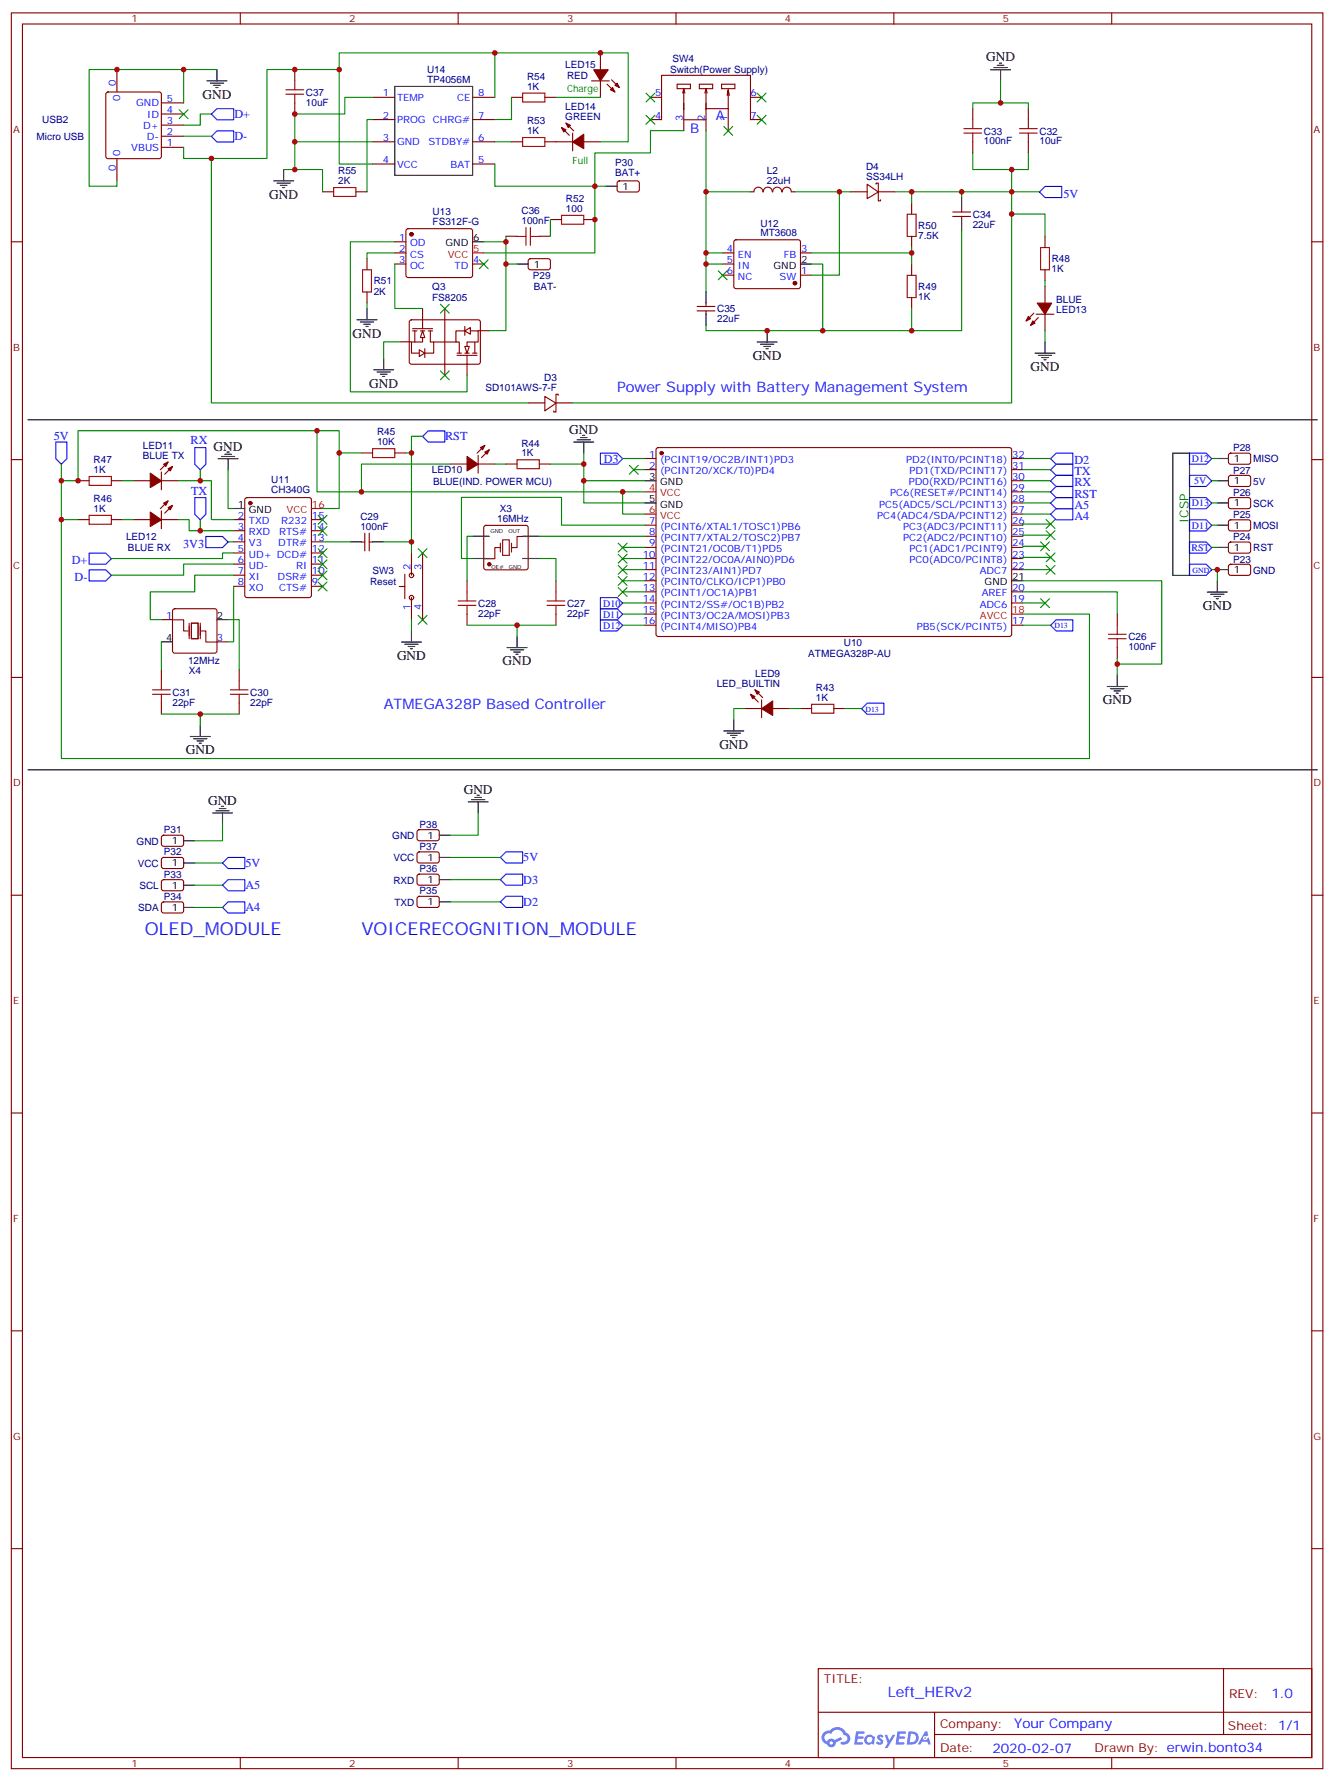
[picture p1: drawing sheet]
<svg xmlns="http://www.w3.org/2000/svg" width="423mm" height="565mm" viewBox="0 0 423 565" stroke-linecap="round" stroke-linejoin="round" font-family="sans-serif">
<g fill="none" stroke="#000" stroke-width=".35">
<path d="M305.2 62.7v3.5M305.2 69.7v3.5M224.1 92.6v3.6M224.1 99.7v3.5M254.1 83.8h3.5M8.9 133.3h409.2M204.7 159.7h3.5M204.7 152.6h3.5M372.3 143.9h5.2v38.8h-5.2zM386.4 159.7h3.5M386.4 152.6h3.5M386.4 145.6h3.5"/>
<path d="M74.2 161.4h3.5M111.2 172h3.5M118.3 172h3.5M150 177.3h5.3M150 170.3h5.3M165.9 177.3h5.3M165.9 170.3h5.3M386.4 173.8h3.5M386.4 166.7h3.5M68.9 196.7h3.5M321.1 184.4h3.5M386.4 180.8h3.5"/>
<path d="M51.2 203.8h3.6M8.9 244.4h409.2"/>
</g>
<g fill="none" stroke="#870000" stroke-width=".35">
<path d="M206.4 38h3.6M206.4 30.9h3.6M210 38v-14.1h28.2v14.1M214.9 26.7h4.2v1.4h-4.2zM216.7 29.6l.3-1.5v6.4M217 28.1l.4 1.5M217 32.7v8.8M217 38h7.1M222 26.7h4.2v1.4h-4.2zM224.1 28.1v13.4M224.1 28.1l.3 1.5M224.1 28.1l-.4 1.5"/>
<path d="M229 26.7h4.3v1.4h-4.3zM230.8 30.3l.3-1.8v6h-7M231.1 28.5l.4 1.8M231.1 34.4v7.1M238.2 38h3.5M238.2 30.9h3.5M308.8 34.4v3.6M326.4 34.4v3.6M275.2 58.5l3.6 2.5-3.6 2.1zM278.1 58.5v-.4h.7v5.7h.7v-.4M308.8 45v3.5M326.4 45v3.5"/>
<path d="M233.1 76.3l.5-.2h19.8l.5 .2 .2 .5-.1 14.4-.6 .4h-20.1l-.4-.7v-14.1zM238.2 60.9h1.1M239.3 60.9a1.41 1.41 0 0 1 1.4-1.5 1.41 1.41 0 0 1 1.4 1.5M242.3 60.9a1.41 1.41 0 0 1 1.4-1.5 1.41 1.41 0 0 1 1.4 1.5M245.3 60.9a1.41 1.41 0 0 1 1.4-1.5 1.41 1.41 0 0 1 1.4 1.5M248.3 60.9a1.41 1.41 0 0 1 1.4-1.5 1.41 1.41 0 0 1 1.4 1.5M251.2 60.9h1.1M269.9 60.9h5.3M278.8 60.9h5.3M289.3 64.4v3.5M289.3 75v3.5M302.4 68.7h5.6"/>
<path d="M302.4 67.3h5.6M305.2 66.2v1.1M305.2 68.7v1.1M331.7 75v3.5M116.5 82.1v3.5M116.5 92.6v3.6M221.3 98.7h5.6M221.3 97.3h5.6M224.1 96.2v1.1M224.1 98.7v1.1M229.4 87.3h3.5M229.4 80.3h3.5"/>
<path d="M229.4 83.8h3.5M254.1 87.3h3.5M254.1 80.3h3.5M289.3 83.8v3.5M289.3 94.4v3.5M328.2 99.4l-2.5 2.5M328.9 99.8h5.6M331.7 85.6v3.5M331.7 90.9v5.3M331.7 99.7v5.3M130.1 101.7l.5-.2 21.4 .1 .5 .6-.1 13-.6 .4h-21.5l-.4-.7v-12.7zM131 104.3h6.3"/>
<path d="M131 105.1h1.4M131.7 105.1v3.5M133.4 105.1h1.4M134.1 105.1v3.5h-3.5v3.5h2.5M134.1 101.5v2.8M134.8 110.7v2.8M135.9 105.1h1.4M136.6 105.1v3.5h1.1v3.5h-2.9M137.7 108.6h7M141.2 101.5v14.1M145.1 112.8h6.3M145.1 112.1h1.4"/>
<path d="M147.5 105.1h-2.8v3.5h1.1v3.5M147.5 103.6v2.9M147.5 112.1h1.4M148.2 112.8v2.8M149.3 105.1h2.5v3.5h-3.6v3.5M150 112.1h1.4M150.7 108.6v3.5M329.6 100.8l-2.5 2.5M167.6 127.9h5.3M172.9 125.9l3.6 2.1-3.6 2.5zM176.5 127.9h5.3M177.2 125.5v-.3h-.7v5.6h-.7v-.3"/>
<path d="M24.8 152.6h3.5M35.3 152.6h3.6M42.4 152.6h5.3M51.2 152.6h5.3M51.2 149.9v5.6M53.3 146.7l-2.4 2.4M53.3 159l-2.4 2.5M54.8 148.1l-2.5 2.5M77.9 158.2l.5-.2h19.7l.7 .4v30.6l-.4 .7h-20l-.7-.4v-30.6zM114.7 143.8h3.6M125.3 143.8h3.5M142.9 147.3h5.3"/>
<path d="M151.8 147.3h5.3M151.8 144.6v5.6M153.9 141.4l-2.5 2.5M155.3 142.8l-2.5 2.5M160.6 147.3h3.5M171.2 147.3h3.5M204.7 145.6h3.5M204.7 149.1h3.5M208.4 142.3l.5-.2h111.8l.4 .7-.1 58.8-.6 .5-111.8-.1-.4-.6v-58.6zM321.1 145.6h3.5M321.1 149.1h3.5M321.1 159.7h3.5"/>
<path d="M321.1 156.1h3.5M321.1 152.6h3.5M390.1 158.2l.5-.2h5.9l.4 .7v2.4l-.7 .4-5.9-.1-.4-.6v-2.1zM390.1 151.1l.5-.2 5.9 .1 .4 .6v2.4l-.7 .4h-5.9l-.4-.7v-2.1zM390.1 144.1l.5-.2h5.9l.4 .7v2.4l-.7 .4-5.9-.1-.4-.6v-2.1zM24.8 165h3.5M35.3 165h3.6M42.4 165h5.3M51.2 162.2v5.6M51.2 165h5.3M54.8 160.4l-2.5 2.5M74.2 165h3.5"/>
<path d="M74.2 168.5h3.5M74.2 172h3.5M74.2 175.5h3.5M74.2 179.1h3.5M98.8 165h3.6M98.8 168.5h3.6M98.8 172h3.6M98.8 175.5h3.6M98.8 179.1h3.6M114.7 172.1h1.1M115.8 169.3v5.6M117.2 169.3v5.6"/>
<path d="M117.2 172.1h1.1M130.6 175.5v7.1M134.1 175.5v21.2M153.8 167l.4-.2h12.7l.5 .2 .2 .5v12.7l-.2 .5-.5 .2h-12.7l-.5-.2-.2-.5v-12.7zM158.8 173.8h-1.7v3.6h-3.6M167.6 170.3h-3.5v3.5h-1.8M204.7 166.7h3.5M204.7 170.3h3.5M204.7 173.8h3.5M204.7 177.3h3.5M321.1 166.7h3.5M321.1 170.3h3.5"/>
<path d="M321.1 173.8h3.5M321.1 177.3h3.5M321.1 163.2h3.5M390.1 179.3l.5-.2 5.9 .1 .4 .6v2.4l-.7 .5-5.9-.1-.4-.6v-2.2zM390.1 172.3l.5-.2h5.9l.4 .7v2.4l-.7 .4-5.9-.1-.4-.6v-2.1zM390.1 165.2l.5-.2 5.9 .1 .4 .6v2.4l-.7 .5-5.9-.1-.4-.7v-2.1zM51.2 196.7h3.6M55 193.5l.5-.3h12.7l.5 .3 .2 .5v12.7l-.3 .4-.4 .3h-12.7l-.5-.3-.2-.4v-12.7zM74.2 186.1h3.5M74.2 182.6h3.5M98.8 186.1h3.6M98.8 182.6h3.6"/>
<path d="M126.7 186.2h1.8M128.5 182.3v7.8M130.6 189.7v7M148.2 184.4v3.5M148.2 194.9v3.6M176.5 184.4v3.5M176.5 194.9v3.6M204.7 180.8h3.5M204.7 184.4h3.5M204.7 187.9h3.5M204.7 191.4h3.5M204.7 194.9h3.5"/>
<path d="M204.7 198.5h3.5M321.1 180.8h3.5M321.1 187.9h3.5M321.1 191.4h3.5M321.1 198.5h3.5M354.6 194.9v3.6M51.2 212.6v3.5M68.9 203.8h3.5M75.9 212.6v3.5M239.6 219l2.5 2.5M354.6 205.5v3.6M51.2 223.2v3.5"/>
<path d="M75.9 223.2v3.5M236.4 224.9h5.3M238.2 220.4l2.5 2.5M241.7 222.2v5.6M245.3 224.9h5.2M254.1 224.9h3.5M264.7 224.9h3.5"/>
<circle cx="130.6" cy="182.7" r=".71"/>
<circle cx="130.6" cy="189.7" r=".71"/>
</g>
<g fill="#870000" stroke="#870000" stroke-width=".35">
<path d="M238.2 220.4l1.4 .7-.7 .7z"/>
<path d="M239.6 219l1.4 .7-.7 .7z"/>
<path d="M241.7 225l3.6-2.5v4.6z"/>
<path d="M153.9 143.5l1.4-.7-.7 1.4z"/>
<path d="M152.5 142.1l1.4-.7-.7 1.4z"/>
<path d="M148.2 144.9l3.6 2.5-3.6 2.1z"/>
<path d="M53.3 148.8l1.5-.7-.8 1.4z"/>
<path d="M51.9 147.4l1.4-.7-.7 1.4z"/>
<path d="M47.7 150.2l3.5 2.5-3.5 2.1z"/>
<path d="M53.3 161.1l1.5-.7-.8 1.4z"/>
<path d="M51.9 159.7l1.4-.7-.7 1.4z"/>
<path d="M47.7 162.6l3.5 2.4-3.5 2.1z"/>
<path d="M327.8 101.9l.7 .7-1.4 .7z"/>
<path d="M326.4 100.5l.7 .7-1.4 .7z"/>
<path d="M329.2 96.2h4.6l-2.1 3.6z"/>
<circle cx="155.3" cy="179.1" r=".53"/>
<circle cx="210" cy="143.9" r=".53"/>
<circle cx="79.4" cy="159.7" r=".53"/>
<circle cx="252.3" cy="89.9" r=".53"/>
</g>
<g fill="none" stroke="#a10000" stroke-width=".35">
<path d="M308.8 38v2.8M326.4 38v2.8M305.9 42.3h5.7M305.9 40.8h5.7M308.8 42.3v2.8M323.6 42.3h5.6M323.6 40.8h5.6M326.4 42.3v2.8M287.9 68h2.9v7.1h-2.9zM330.3 78.6h2.8v7h-2.8zM115.1 85.6h2.8v7.1h-2.8zM287.9 87.4h2.9v7.1h-2.9z"/>
<path d="M28.3 151.3h7v2.8h-7zM118.3 142.4h7v2.9h-7zM164.1 146h7.1v2.8h-7.1zM28.3 163.6h7v2.8h-7zM145.4 192.2h5.7M145.4 190.8h5.7M148.2 188v2.8M148.2 192.2v2.8M173.6 192.2h5.7M173.6 190.8h5.7M176.5 188v2.8M176.5 192.2v2.8"/>
<path d="M354.6 198.5v2.9M48.4 219h5.6M51.2 216.2v2.8M73.1 219h5.6M75.9 216.2v2.8M351.8 202.8h5.6M351.8 201.4h5.6M354.6 202.8v2.8M48.4 220.4h5.6M51.2 220.4v2.8M73.1 220.4h5.6M75.9 220.4v2.8"/>
<path d="M257.6 223.6h7.1v2.8h-7.1z"/>
</g>
<path d="M158.8 172.4v2.9M159.5 171.4h2.1v4.9h-2.1zM162.3 172.4v2.9" fill="none" stroke="#871200" stroke-width=".35"/>
<path d="M204.7 156.1h3.5M98.8 161.4h3.6M204.7 163.2h3.5M321.1 194.9h3.5" fill="none" stroke="#f00" stroke-width=".35"/>
<path d="M54.8 196.8h3.5v3.5h1.4M60 197.8v5M60.7 197.8h2.2v5h-2.2zM63.6 197.8v5M63.9 200.3h1.4v3.5h3.6" fill="none" stroke="#870012" stroke-width=".35"/>
<g fill="#fff" stroke="#870000" stroke-width=".35">
<path d="M134.1 105.1l.7 2.1h-1.4z"/>
<path d="M133.1 111l1.7 1.1-1.7 1.1z"/>
<path d="M147.5 110h1.4l-.7 2.1z"/>
<path d="M147.5 105.1l1.8-1.1v2.1z"/>
</g>
<g fill="none" stroke="#870000" stroke-width=".35">
<path d="M3.6 4.1h416.3v557.4h-416.3zM7.1 7.6h409.2v550.4h-409.2zM76.3 4.1v3.5M145.4 4.1v3.5M190.6 16.8v5.3M214.6 4.1v3.5M283.7 4.1v3.5M352.8 4.1v3.5M33.8 29.4l.5-.2h16.2l.5 .2 .2 .5v19.8l-.2 .5-.5 .2h-16.2l-.5-.3-.2-.4v-19.8zM37.1 22.1v7M51.2 32.7h7.1M51.2 36.2h7.1"/>
<path d="M51.2 39.7h7.1M93.6 22.1v3.5M93.6 32.7v3.5M118.3 30.9h7M118.3 38h7M150 30.9h7.1M150 38h7.1M162.3 30.9h3.6M172.9 30.9h3.6M179.6 39.1l2.5 2.5M187.7 25.7h5.7M190.6 25.6v5.3"/>
<path d="M192.7 26.7l2.5 2.5M194.1 25.3l2.5 2.5M37.1 50.3v7.1M51.2 43.3h7.1M51.2 46.8h7.1M118.3 45h7M118.3 52.1h7M150 45h7.1M150 52.1h7.1M162.3 45h3.6M172.9 45h8.9M178.2 40.5l2.5 2.5"/>
<path d="M181.8 42.3v5.6M185.3 45h5.3M196.1 57.6l.5-.2 5.9 .1 .4 .6v2.4l-.7 .5-5.9-.1-.4-.7v-2.1zM3.6 76.8h3.5M102.4 60.9h3.5M113 60.9h3.5M125.3 76.8h3.5M129.1 72.8l.4-.2h19.8l.5 .2 .2 .5-.1 14.4-.6 .4h-20l-.5-.7v-14.1zM160.6 75h3.5M171.2 75h3.5M174.7 69.7h3.5M185.3 69.7h3.5"/>
<path d="M416.3 76.8h3.6M125.3 80.3h3.5M125.3 83.8h3.5M134.1 97.9v3.6M141.2 97.9v3.6M150 83.8h3.5M167.9 82.3l.4-.2 6 .1 .4 .6-.1 2.4-.6 .4h-5.9l-.5-.7v-2.1zM127.1 108.5h3.5M141.2 115.6v3.5M148.2 115.6v3.5M151.8 105h3.5M3.6 145.9h3.5"/>
<path d="M416.3 145.9h3.6M3.6 215.1h3.5M416.3 215.1h3.6M3.6 284.2h3.5M416.3 284.2h3.6M3.6 353.3h3.5M416.3 353.3h3.6M3.6 422.5h3.5M416.3 422.5h3.6M3.6 491.6h3.5M416.3 491.6h3.6M259.7 529.7h156.6v28.3h-156.6z"/>
<path d="M388.3 529.8v20.8M76.3 558v3.5M145.4 558v3.5M214.6 558v3.5M259.8 543.6h156.4M283.7 558v3.5M296.6 550.6h119.6M296.6 543.6v14.1M352.8 558v3.5"/>
</g>
<path d="M125.3 27.4h24.7v28.3h-24.7zM192.3 59.1h3.6M150 76.8h3.5M164.1 83.8h3.5" fill="none" stroke="#000" stroke-width=".35"/>
<path d="M90.7 29.9h5.7M90.7 28.5h5.7M93.6 25.7v2.8M93.6 29.9v2.8M165.9 29.6h7v2.8h-7zM105.9 59.5h7.1v2.9h-7.1zM165.9 43.7h7v2.8h-7zM164.1 75.1h2.8M166.9 72.2v5.7M168.3 72.2v5.7M168.3 75.1h2.9M178.2 68.4h7.1v2.8h-7.1z" fill="none" stroke="#a10000" stroke-width=".35"/>
<g fill="#870000" stroke="#870000" stroke-width=".35">
<path d="M178.2 40.5l1.4 .7-.7 .7z"/>
<path d="M179.6 39.1l1.4 .7-.7 .7z"/>
<path d="M181.8 45.1l3.5-2.5v4.6z"/>
<path d="M193.7 28.5l.8-.7 .7 1.4z"/>
<path d="M195.2 27.1l.7-.7 .7 1.4z"/>
<path d="M188.5 22.1h4.5l-2.4 3.6z"/>
<circle cx="130.6" cy="74.4" r=".53"/>
</g>
<path d="M150 80.3h3.5" fill="none" stroke="#f00" stroke-width=".35"/>
<g fill="#5487ff">
<path d="M278.7 550.9a1.22 1.22 0 0 1 1.7 .3l-.4 .5a.47 .47 0 0 0-.3-.4 .47 .47 0 0 0-.5 .2l.2 .3a1.14 1.14 0 0 1 .7 1.7 1.14 1.14 0 0 1-1.9 0l-.2-.2 .5-.5 .7 .4a.29 .29 0 0 0 .4-.3 .29 .29 0 0 0-.3-.3 1.04 1.04 0 0 1-.6-1.7z"/>
<path d="M271.7 549.7h2.4l.3 .1-.1 .5-1.9 .1-.1 .9h1.5l.4 .3-.4 .4h-1.6l-.2 1.1h1.8l.1 .4-.1 .3h-2.7z"/>
<path d="M284.9 549.7l2.6 .1-.1 .5-1.8 .1-.1 .9h1.5l.3 .3-.4 .4h-1.6l-.1 1.1h1.7l.2 .3-.2 .4h-2.6z"/>
<path d="M293.6 549.7h.7l.3 1.2-.6 .3a.69 .69 0 0 0-1 .3 .69 .69 0 0 0 .5 1 .69 .69 0 0 0 .8-.6l.5-.3 .6 2.2h-.8l-.2-.9h-1.8l-.5 .9h-.8z"/>
<path d="M280.8 550.7h.8l.6 1.9 1.1-1.9h.9l-2.6 4.2h-.8l.9-1.5z"/>
<path d="M288.4 549.7l-.6 4.1h1.3a2.11 2.11 0 0 0 2.5-2.1 2.11 2.11 0 0 0-2.5-2zM289.1 550.4a1.43 1.43 0 0 1 1.6 1.6 1.43 1.43 0 0 1-2 1.1z"/>
<path d="M274.7 551.3a1.54 1.54 0 0 0-.1 2.1 1.54 1.54 0 0 0 2.2 .2l.6 .2 .3-2.3-.6-.3a1.49 1.49 0 0 0-2.4 .1zM275 552.3a.94 .94 0 0 1 1.8 0 .94 .94 0 0 1-1.8 0z"/>
<path d="M261.4 550a2.18 2.18 0 0 0 1.1 3.8 1.44 1.44 0 0 0 1.6 .9 1.44 1.44 0 0 0 1.2-1.5l2-1-.5-.7-1.9 .9a1.47 1.47 0 0 0-2.4 .5 1.39 1.39 0 0 1-.7-2 1.39 1.39 0 0 1 2-.5 2.12 2.12 0 0 1 2.2-1.3 2.12 2.12 0 0 1 1.9 1.7 1.14 1.14 0 0 1 1.1 1.4 1.14 1.14 0 0 1-1.7 .8 .43 .43 0 0 0-.5 .3 .43 .43 0 0 0 .4 .5 1.98 1.98 0 0 0 2.5-1.2 1.98 1.98 0 0 0-1.2-2.5 3.1 3.1 0 0 0-5.3-.7l-.9 .1zM263.3 553.3a.55 .55 0 0 1 1.1 0 .55 .55 0 0 1-1.1 0z"/>
<circle cx="293.6" cy="551.8" r=".26"/>
</g>
<path d="M51.5 265.4l.4-.3 5.9 .1 .5 .7-.1 2.3-.6 .5-5.9-.1-.5-.6v-2.1zM51.5 272.4l.4-.2 5.9 .1 .5 .6-.1 2.4-.6 .4h-5.9l-.5-.7v-2.1zM51.5 279.5l.4-.2h5.9l.5 .7-.1 2.4-.6 .4-5.9-.1-.5-.6v-2.1zM132.6 277.7l.5-.2 5.9 .1 .4 .6v2.4l-.7 .4h-5.9l-.4-.7v-2.1zM132.6 270.6l.5-.2 5.9 .1 .4 .6v2.4l-.7 .5-5.9-.1-.4-.6v-2.2zM132.6 263.6l.5-.2h5.9l.4 .7v2.4l-.7 .4-5.9-.1-.4-.6v-2.1zM51.5 286.5l.4-.2 5.9 .1 .5 .6-.1 2.4-.6 .4h-5.9l-.5-.7v-2.1zM132.6 284.8l.5-.2h5.9l.4 .7v2.3l-.7 .5-5.9-.1-.4-.6v-2.1z" fill="none" stroke="#870000" stroke-width=".35"/>
<g fill="none" stroke="#000" stroke-width=".35">
<path d="M65.7 25.7h6.3M66.7 26.4h4.3M67.8 27.1h2.1M68.5 27.8h.7M68.9 22.1v3.6M314.4 22.1h6.3M315.5 21.4h4.2M316.5 20.7h2.1M317.2 20h.7M317.6 22.1v3.6M86.9 57.4h6.3M87.9 58.1h4.2"/>
<path d="M89 58.8h2.1M89.7 59.5h.7M90 53.9v3.5M116.5 98v3.5M113.3 101.5h6.4M114.4 102.2h4.2M115.4 102.9h2.1M116.1 103.6h.7M118.6 117.4h6.4M119.7 118.1h4.2M120.7 118.8h2.1M121.4 119.5h.7"/>
<path d="M121.8 113.9v3.5M240.3 108.6h6.4M241.4 109.3h4.2M242.4 110h2.1M243.1 110.7h.7M243.5 105.1v3.5M328.5 112.1h6.4M329.6 112.8h4.2M330.6 113.5h2.1M331.3 114.2h.7M331.7 108.6v3.5M183.2 139.6h4.2"/>
<path d="M184.2 138.9h2.1M184.9 138.2h.7M69.2 145.6h6.4M70.3 144.9h4.2M71.3 144.2h2.1M72 143.5h.7M72.4 145.6v3.5M182.1 140.3h6.4M185.3 140.3v3.6M383.2 188h6.3M384.2 188.7h4.3M385.3 189.4h2.1"/>
<path d="M386 190.1h.7M386.4 184.4v3.6M127.4 203.8h6.4M128.5 204.5h4.2M129.5 205.2h2.2M130.2 205.9h.8M130.6 200.3v3.5M160.9 205.6h6.4M162 206.3h4.2M163.1 207h2.1M163.8 207.7h.7M164.1 202.1v3.5"/>
<path d="M351.4 217.9h6.4M352.5 218.6h4.2M353.6 219.4h2.1M354.6 214.4v3.5M60.4 233.8h6.3M61.5 234.5h4.2M62.5 235.2h2.1M63.2 235.9h.7M63.6 230.3v3.5M229.7 232.1h6.4M230.8 232.8h4.2M231.8 233.5h2.2"/>
<path d="M232.6 234.2h.7M232.9 228.5v3.6M354.3 220.1h.7M67.5 258.1h6.3M68.5 257.4h4.2M69.6 256.7h2.1M70.3 256h.7M70.6 258.1v3.5M148.6 254.6h6.3M149.6 253.9h4.3M150.7 253.2h2.1M151.4 252.4h.7"/>
<path d="M151.8 254.6v3.5M58.3 266.9h3.5M58.3 274h3.5M139.4 279.3h3.5M139.4 272.2h3.5M139.4 265.1h3.5M58.3 281h3.5M58.3 288.1h3.5M139.4 286.3h3.5"/>
</g>
<g fill="none" stroke="#00f" stroke-width=".35">
<path d="M67.1 36.3l1.8-1.8h5.3v3.5h-5.3zM68.9 41.6h5.3v3.5h-5.3l-1.8-1.8zM331.7 59.2h5.3v3.5h-5.3l-1.8-1.7zM134.1 138.6l1.8-1.8h5.3v3.5h-5.3zM17.7 140.3h3.5v5.3l-1.7 1.8-1.8-1.8zM61.8 158h3.5v5.3l-1.7 1.7-1.8-1.7zM61.8 142.1h3.5v5.3l-1.7 1.7-1.8-1.7zM190.6 143.9h5.3l1.7 1.7-1.7 1.8h-5.3zM335.2 143.9h5.3v3.5h-5.3l-1.8-1.8zM335.2 147.4h5.3v3.5h-5.3l-1.8-1.8zM335.2 150.9h5.3v3.5h-5.3l-1.8-1.7zM335.2 154.4h5.3v3.6h-5.3l-1.8-1.8z"/>
<path d="M335.2 158h5.3v3.5h-5.3l-1.8-1.8zM377.5 158h5.3l1.8 1.7-1.8 1.8h-5.3zM377.5 150.9h5.3l1.8 1.8-1.8 1.7h-5.3zM377.5 143.9h5.3l1.8 1.7-1.8 1.8h-5.3zM28.3 175.6h5.3l1.7 1.8-1.7 1.7h-5.3zM65.3 170.3h5.3l1.8 1.8-1.8 1.7h-5.3zM335.2 161.5h5.3v3.5h-5.3l-1.8-1.7zM377.5 179.1h5.3l1.8 1.8-1.8 1.8h-5.3zM377.5 172.1h5.3l1.8 1.7-1.8 1.8h-5.3zM377.5 165h5.3l1.8 1.8-1.8 1.8h-5.3zM28.3 180.9h5.3l1.7 1.8-1.7 1.7h-5.3zM190.6 196.8h5.3l1.7 1.7-1.7 1.8h-5.3z"/>
<path d="M190.6 193.2h5.3l1.7 1.8-1.7 1.8h-5.3zM190.6 189.7h5.3l1.7 1.8-1.7 1.7h-5.3zM335.2 196.8h5.3v3.5h-5.3l-1.8-1.8zM273.5 225l1.7-1.8h5.3v3.6h-5.3zM70.6 274l1.8-1.8h5.3v3.5h-5.3zM72.4 279.3h5.3v3.5h-5.3l-1.8-1.8zM158.8 272.2l1.8-1.8h5.3v3.6h-5.3zM158.8 279.3l1.8-1.8h5.3v3.5h-5.3zM72.4 286.3h5.3v3.5h-5.3l-1.8-1.7zM158.8 286.3l1.8-1.7h5.3v3.5h-5.3z"/>
</g>
<g fill="none" stroke="#008700" stroke-width=".35">
<path d="M157.1 16.8h42.3v28.2h-8.8M58.3 32.7v-10.6h-30v37h8.8v-1.7M58.3 22.1h10.6M67.1 36.2h-3.5v3.5h-5.3M107.7 22.1v-5.3h49.4v14.1M118.3 38h-1.8v22.9M118.3 30.9h-8.9v5.3h-15.8v17.6h-3.6M162.3 30.9v7.1h-5.2M176.5 30.9h14.1M308.8 34.4v-1.7h17.6v1.7M317.6 25.6v7.1M58.3 46.8v3.5h26.4v-28.2h23v30h10.6"/>
<path d="M58.3 43.3h8.8M67.1 50.3v77.6h100.5M93.6 53.8h8.8v7.1M93.6 45h24.7M157.1 52.1v7h35.2M157.1 45h5.2M217 41.5h-10.6v7h-17.6v31.8h-35.3M224.1 41.5v42.3h5.3M308.8 48.5v5.3h17.6v-5.3M321.1 53.8v74.1h-139.3M125.3 76.8h-14.1v47.6h37v-5.3M160.6 76.8v7h3.5"/>
<path d="M160.6 75v1.8h-7.1M174.7 69.7v5.3M224.1 60.9h14.1M252.3 60.9h14.1v26.4h-8.8M266.4 60.9h3.5M284.1 60.9h5.2v3.5M289.3 60.9h15.9v1.8M289.3 78.5v5.3M305.2 73.2v31.8h-15.9M305.2 60.9h24.7M321.1 67.9h10.6v7.1M116.5 96.2v1.7"/>
<path d="M125.3 83.8v14.1h8.8M125.3 80.3h-8.8v1.8M160.6 83.8v21.2h-5.3M224.1 80.3h5.3M224.1 83.8v8.8M257.6 83.8h3.5v21.2h-37v-1.8M257.6 80.3h31.7M289.3 97.9v7.1h-28.2M331.7 89.1v1.8M127.1 108.5h-5.3v5.3M331.7 105v3.5M100.6 136.7v19.4h104.1"/>
<path d="M134.1 138.5h-3.5v5.3h-1.8M19.5 152.6h5.3v-15.9h82.9v24.7h-5.3M19.5 147.3v17.7h5.3M38.9 152.6h3.5M56.5 152.6h10.6v12.4h7.1M63.6 149.1v3.5M72.4 149.1v12.3h1.8M107.7 143.8h7M130.6 143.8v28.2h-8.8M142.9 147.3h-28.2v8.8M157.1 147.3h3.5M174.7 147.3h10.6"/>
<path d="M185.3 152.6v7.1h19.4M185.3 143.8v8.8h19.4M197.6 156.1v7.1h7.1M197.6 145.6h7.1M201.2 149.1h3.5M324.6 145.6h8.8M324.6 159.7h8.8M324.6 152.6h8.8M324.6 149.1h8.8M324.6 156.1h8.8M384.6 145.6h1.8M384.6 159.7h1.8"/>
<path d="M384.6 152.6h1.8M19.5 165v75.8h326.3v-45.9h-21.2M38.9 165h3.5M56.5 165h3.5v3.5h14.2M63.6 165v3.5M72.4 172h1.8M74.2 179.1h-15.9v3.5h-23M74.2 175.5h-3.6v1.8h-35.3M102.4 172h8.8M130.6 172v3.5M150 170.3h-1.8v14.1M171.2 177.3h5.3v7.1"/>
<path d="M171.2 170.3h33.5M197.6 173.8h7.1M197.6 177.3h7.1M204.7 166.7h-26.5v-8.8h-31.7v19.4h3.5M324.6 163.2h8.8M331.7 173.4h-7.1v.4M333.4 166.4h-8.8v.3M333.4 169.9h-8.8v.4M333.4 177h-8.8v.3M384.6 173.8h1.8M384.6 166.7h1.8M72.4 196.7h3.5v15.9"/>
<path d="M74.2 186.1v17.7h-1.8M74.2 182.6h-12.4v5.3h-14.1v8.8h3.5M130.6 196.7v3.5M148.2 198.5h28.3M164.1 198.5v3.5M197.6 180.8h7.1M197.6 191.4h7.1M197.6 198.5h7.1M197.6 194.9h7.1M197.6 187.9h7.1M197.6 184.4h7.1M324.6 184.4h44.1v26.4h-14.1"/>
<path d="M324.6 187.9h30v7M324.6 180.8h8.8M324.6 191.4h7.1M324.6 198.5h8.8M384.6 180.8h1.8v3.6M51.2 203.8v8.8M354.6 209.1v5.2M51.2 226.7h24.7M63.6 226.7v3.5M236.4 224.9h-3.5v3.6M250.5 224.9h3.6M268.2 224.9h5.3"/>
<path d="M151.8 258.1v7h-8.9M61.8 274h8.8M70.6 261.6v5.3h-8.8M142.9 272.2h15.9M142.9 279.3h15.9M61.8 281h8.8M61.8 288.1h8.8M142.9 286.3h15.9"/>
</g>
<g fill="#c00">
<circle cx="114.7" cy="156.1" r=".88"/>
<circle cx="185.3" cy="152.6" r=".88"/>
<circle cx="197.6" cy="156.1" r=".88"/>
<circle cx="354.6" cy="210.8" r=".88"/>
<circle cx="164.1" cy="198.5" r=".88"/>
<circle cx="100.6" cy="136.7" r=".88"/>
<circle cx="130.6" cy="143.8" r=".88"/>
<circle cx="24.8" cy="152.6" r=".88"/>
<circle cx="63.6" cy="168.5" r=".88"/>
<circle cx="19.5" cy="152.6" r=".88"/>
<circle cx="321.1" cy="67.9" r=".88"/>
<circle cx="317.6" cy="32.7" r=".88"/>
<circle cx="305.2" cy="60.9" r=".88"/>
<circle cx="67.1" cy="50.3" r=".88"/>
<circle cx="289.3" cy="105" r=".88"/>
<circle cx="261.1" cy="105" r=".88"/>
<circle cx="188.8" cy="59.1" r=".88"/>
<circle cx="157.1" cy="16.8" r=".88"/>
<circle cx="93.6" cy="53.8" r=".88"/>
<circle cx="37.1" cy="22.1" r=".88"/>
<circle cx="58.3" cy="22.1" r=".88"/>
<circle cx="93.6" cy="22.1" r=".88"/>
<circle cx="107.7" cy="22.1" r=".88"/>
<circle cx="93.6" cy="36.2" r=".88"/>
<circle cx="93.6" cy="45" r=".88"/>
<circle cx="190.6" cy="16.8" r=".88"/>
<circle cx="188.8" cy="69.7" r=".88"/>
<circle cx="160.6" cy="76.8" r=".88"/>
<circle cx="160.6" cy="83.8" r=".88"/>
<circle cx="224.1" cy="80.3" r=".88"/>
<circle cx="224.1" cy="60.9" r=".88"/>
<circle cx="224.1" cy="83.8" r=".88"/>
<circle cx="243.5" cy="105" r=".88"/>
<circle cx="266.4" cy="60.9" r=".88"/>
<circle cx="289.3" cy="80.3" r=".88"/>
<circle cx="289.3" cy="60.9" r=".88"/>
<circle cx="321.1" cy="60.9" r=".88"/>
<circle cx="321.1" cy="53.8" r=".88"/>
<circle cx="63.6" cy="152.6" r=".88"/>
<circle cx="63.6" cy="226.7" r=".88"/>
<circle cx="107.7" cy="143.8" r=".88"/>
<circle cx="130.6" cy="172" r=".88"/>
<circle cx="19.5" cy="165" r=".88"/>
<circle cx="386.4" cy="180.8" r=".88"/>
<circle cx="185.3" cy="147.3" r=".88"/>
</g>
<g fill="#c00" stroke="#008700" stroke-width=".35">
<path d="M199.7 147.7l2.9 2.9zM202.6 147.7l-2.9 2.9z"/>
<path d="M196.2 172.4l2.8 2.9zM196.2 175.3l2.8-2.9z"/>
<path d="M196.2 176l2.8 2.8zM199 176l-2.8 2.8z"/>
<path d="M196.2 179.5l2.8 2.8zM199 179.5l-2.8 2.8z"/>
<path d="M196.2 183l2.8 2.8zM199 183l-2.8 2.8z"/>
<path d="M196.2 186.5l2.8 2.9zM199 186.5l-2.8 2.9z"/>
<path d="M332 179.5l2.9 2.8zM334.9 179.5l-2.9 2.8z"/>
<path d="M330.3 190.1l2.8 2.8zM333.1 190.1l-2.8 2.8z"/>
<path d="M132.7 195.4l2.8 2.8zM135.5 195.4l-2.8 2.8z"/>
<path d="M132.7 174.2l2.8 2.8zM135.5 174.2l-2.8 2.8z"/>
<path d="M101 184.8l2.8 2.8zM101 187.6l2.8-2.8z"/>
<path d="M101 181.3l2.8 2.8zM101 184.1l2.8-2.8z"/>
<path d="M101 177.7l2.8 2.8zM101 180.5l2.8-2.8z"/>
<path d="M101 174.2l2.8 2.8zM103.8 174.2l-2.8 2.8z"/>
<path d="M101 167.1l2.8 2.9zM103.8 167.1l-2.8 2.9z"/>
<path d="M101 163.6l2.8 2.8zM103.8 163.6l-2.8 2.8z"/>
<path d="M228 86l2.8 2.8zM228 88.8l2.8-2.8z"/>
<path d="M229.7 40.1l2.9 2.9zM232.6 40.1l-2.9 2.9z"/>
<path d="M240.3 29.6l2.8 2.8zM240.3 32.4l2.8-2.8z"/>
<path d="M240.3 36.6l2.8 2.8zM240.3 39.4l2.8-2.8z"/>
<path d="M205 36.6l2.9 2.8zM205 39.4l2.9-2.8z"/>
<path d="M205 29.6l2.9 2.8zM205 32.4l2.9-2.8z"/>
<path d="M139.8 117.8l2.8 2.8zM142.6 117.8l-2.8 2.8z"/>
<path d="M139.8 96.6l2.8 2.8zM142.6 96.6l-2.8 2.8z"/>
<path d="M152.1 82.5l2.8 2.8zM152.1 85.3l2.8-2.8z"/>
<path d="M56.9 34.8l2.8 2.9zM56.9 37.7l2.8-2.9z"/>
<path d="M332 175.5l2.9 2.9zM334.9 175.5l-2.9 2.9z"/>
<path d="M330.3 172l2.8 2.8zM333.1 172l-2.8 2.8z"/>
<path d="M332 168.5l2.9 2.8zM334.9 168.5l-2.9 2.8z"/>
<path d="M332 165l2.9 2.8zM334.9 165l-2.9 2.8z"/>
</g>
<g font-size="5.6" fill="#00f">
<text x="45.9" y="296.9">OLED_MODULE</text>
<text x="114.7" y="296.9">VOICERECOGNITION_MODULE</text>
</g>
<g font-size="4.6" fill="#00f">
<text x="195.9" y="124.5">Power Supply with Battery Management System</text>
<text x="121.8" y="225">ATMEGA328P Based Controller</text>
<text x="281.8" y="538.8">Left_HERv2</text>
</g>
<g font-size="4.2">
<text x="313" y="19.5">GND</text>
<text x="64.3" y="31.3">GND</text>
<text x="85.4" y="63.1">GND</text>
<text x="111.9" y="107.2">GND</text>
<text x="238.9" y="114.2">GND</text>
<text x="327.1" y="117.8">GND</text>
<text x="117.2" y="123">GND</text>
<text x="180.7" y="137.9">GND</text>
<text x="67.8" y="143.2">GND</text>
<text x="381.8" y="193.6">GND</text>
<text x="126" y="209.5">GND</text>
<text x="159.5" y="211.2">GND</text>
<text x="350" y="223.6">GND</text>
<text x="59" y="239.5">GND</text>
<text x="228.3" y="237.7">GND</text>
<text x="66" y="255.6">GND</text>
<text x="147.2" y="252.1">GND</text>
</g>
<g font-size="4.2" fill="#00f">
<text x="227.2" y="38.2">A</text>
<text x="219.1" y="42.1">B</text>
<text x="403.5" y="539">1.0</text>
<text x="321.9" y="548.6">Your Company</text>
<text x="315" y="556.4">2020-02-07</text>
</g>
<g font-size="3.9" fill="#00f">
<text x="74.4" y="37.5">D+</text>
<text x="74.4" y="44.5">D-</text>
<text x="337.5" y="62.7">5V</text>
<text x="17" y="139.6">5V</text>
<text x="60.5" y="141.1">RX</text>
<text x="141.3" y="139.7">RST</text>
<text x="191.7" y="146.9">D3</text>
<text x="341" y="147.4">D2</text>
<text x="341" y="150.9">TX</text>
<text x="341" y="154.4">RX</text>
<text x="60.7" y="157.2">TX</text>
<text x="341" y="158">RST</text>
<text x="341" y="161.5">A5</text>
<text x="341" y="165">A4</text>
<text x="58.1" y="173.8">3V3</text>
<text x="22.8" y="179.1">D+</text>
<text x="23.7" y="184.4">D-</text>
<text x="77.9" y="275.2">5V</text>
<text x="166.1" y="273.5">5V</text>
<text x="166.1" y="280.5">D3</text>
<text x="77.9" y="282.3">A5</text>
<text x="166.1" y="287.6">D2</text>
<text x="77.9" y="289.3">A4</text>
</g>
<text font-size="3.9" fill="#060" x="377.3" y="166" transform="rotate(-90 377.3 166)">ICSP</text>
<g font-size="3.9" fill="#800">
<text x="261.5" y="534.3">TITLE:</text>
<text x="390.1" y="539">REV:</text>
<text x="298.4" y="548.5">Company:</text>
<text x="389.8" y="549.1">Sheet: 1/1</text>
<text x="298.4" y="556.2">Date:</text>
<text x="347.4" y="556.3">Drawn By: erwin.bonto34</text>
</g>
<g font-size="3.2" fill="#800">
<text x="41.7" y="7.1">1</text>
<text x="110.8" y="7.1">2</text>
<text x="180" y="7.1">3</text>
<text x="249.1" y="7.1">4</text>
<text x="318.3" y="7.1">5</text>
<text x="4.1" y="42.2">A</text>
<text x="416.9" y="42.2">A</text>
<text x="4.1" y="111.3">B</text>
<text x="416.9" y="111.3">B</text>
<text x="4.1" y="180.5">C</text>
<text x="416.9" y="180.5">C</text>
<text x="4.1" y="249.6">D</text>
<text x="416.9" y="249.6">D</text>
<text x="4.1" y="318.8">E</text>
<text x="416.9" y="318.8">E</text>
<text x="4.1" y="387.9">F</text>
<text x="416.9" y="387.9">F</text>
<text x="4.1" y="457.1">G</text>
<text x="416.9" y="457.1">G</text>
<text x="41.7" y="561">1</text>
<text x="110.8" y="561">2</text>
<text x="180" y="561">3</text>
<text x="249.1" y="561">4</text>
<text x="318.3" y="561">5</text>
</g>
<g font-size="3.2" fill="#000080">
<text x="135.5" y="23">U14</text>
<text x="179.4" y="21.5">LED15</text>
<text x="212.7" y="23.3">Switch(Power Supply)</text>
<text x="213.5" y="19.8">SW4</text>
<text x="135.5" y="26.2">TP4056M</text>
<text x="167.3" y="28.5">1K</text>
<text x="167.3" y="25.3">R54</text>
<text x="180" y="25.1">RED</text>
<text x="97.1" y="33.5">10uF</text>
<text x="97.1" y="30.3">C37</text>
<text x="179.4" y="34.8">LED14</text>
<text x="13.4" y="39.2">USB2</text>
<text x="167.3" y="39.4">R53</text>
<text x="179.4" y="38">GREEN</text>
<text x="11.6" y="44.4">Micro USB</text>
<text x="167.3" y="42.6">1K</text>
<text x="312.3" y="45.9">100nF</text>
<text x="312.3" y="42.8">C33</text>
<text x="329.9" y="45.9">10uF</text>
<text x="329.9" y="42.8">C32</text>
<text x="195.3" y="52.8">P30</text>
<text x="274.9" y="54">D4</text>
<text x="107.3" y="58.5">2K</text>
<text x="107.3" y="55.3">R55</text>
<text x="195.3" y="56">BAT+</text>
<text x="243.4" y="58.4">22uH</text>
<text x="243.4" y="55.3">L2</text>
<text x="274.9" y="57.1">SS34LH</text>
<text x="179.6" y="64.2">R52</text>
<text x="137.3" y="71.5">FS312F-G</text>
<text x="137.3" y="68.4">U13</text>
<text x="165.5" y="71.2">100nF</text>
<text x="165.5" y="68.1">C36</text>
<text x="179.6" y="67.3">100</text>
<text x="241.3" y="71.9">U12</text>
<text x="308.8" y="69.2">C34</text>
<text x="241.3" y="75.1">MT3608</text>
<text x="291.5" y="75.9">7.5K</text>
<text x="291.5" y="72.7">R50</text>
<text x="308.8" y="72.3">22uF</text>
<text x="333.8" y="83.2">R48</text>
<text x="169.2" y="88.6">P29</text>
<text x="333.8" y="86.4">1K</text>
<text x="118.6" y="93.5">2K</text>
<text x="118.6" y="90.3">R51</text>
<text x="137.2" y="95.6">FS8205</text>
<text x="137.2" y="92.1">Q3</text>
<text x="169.4" y="92.1">BAT-</text>
<text x="291.5" y="95.3">1K</text>
<text x="291.5" y="92.1">R49</text>
<text x="227.6" y="99.2">C35</text>
<text x="335.2" y="96.2">BLUE</text>
<text x="335.2" y="99.3">LED13</text>
<text x="227.6" y="102.3">22uF</text>
<text x="154" y="124.1">SD101AWS-7-F</text>
<text x="172.7" y="120.9">D3</text>
<text x="45.3" y="142.4">LED11</text>
<text x="119.7" y="141.4">10K</text>
<text x="119.7" y="138.2">R45</text>
<text x="165.5" y="141.8">R44</text>
<text x="391.4" y="143.3">P28</text>
<text x="29.7" y="147">R47</text>
<text x="45.3" y="145.6">BLUE TX</text>
<text x="165.5" y="144.9">1K</text>
<text x="397.7" y="146.8">MISO</text>
<text x="29.7" y="150.2">1K</text>
<text x="86.1" y="153.5">U11</text>
<text x="137.1" y="150.3">LED10</text>
<text x="137.5" y="153.9">BLUE(IND. POWER MCU)</text>
<text x="391.4" y="150.4">P27</text>
<text x="397.7" y="153.9">5V</text>
<text x="29.7" y="159.4">R46</text>
<text x="86.1" y="156.5">CH340G</text>
<text x="391.4" y="157.4">P26</text>
<text x="397.7" y="160.9">SCK</text>
<text x="29.7" y="162.6">1K</text>
<text x="114.4" y="165">C29</text>
<text x="157.8" y="165.7">16MHz</text>
<text x="158.6" y="162.4">X3</text>
<text x="391.4" y="164.5">P25</text>
<text x="397.7" y="168">MOSI</text>
<text x="40" y="171.5">LED12</text>
<text x="114.4" y="168.2">100nF</text>
<text x="391.4" y="171.5">P24</text>
<text x="40.6" y="175">BLUE RX</text>
<text x="391.4" y="178.6">P23</text>
<text x="397.7" y="175">RST</text>
<text x="117.5" y="185.6">Reset</text>
<text x="118.2" y="182.1">SW3</text>
<text x="397.7" y="182.1">GND</text>
<text x="151.8" y="195.8">22pF</text>
<text x="151.8" y="192.7">C28</text>
<text x="180" y="195.8">22pF</text>
<text x="180" y="192.7">C27</text>
<text x="358.1" y="203.2">C26</text>
<text x="256.6" y="208.5">ATMEGA328P-AU</text>
<text x="267.8" y="205">U10</text>
<text x="358.1" y="206.4">100nF</text>
<text x="59.7" y="210.9">12MHz</text>
<text x="59.9" y="214.1">X4</text>
<text x="239.7" y="214.8">LED9</text>
<text x="54.8" y="220.8">C31</text>
<text x="79.4" y="220.8">C30</text>
<text x="227.5" y="217.9">LED_BUILTIN</text>
<text x="259" y="219.4">R43</text>
<text x="54.8" y="224">22pF</text>
<text x="79.4" y="224">22pF</text>
<text x="259" y="222.5">1K</text>
<text x="133.2" y="262.7">P38</text>
<text x="43.4" y="268.2">GND</text>
<text x="52" y="264.5">P31</text>
<text x="124.5" y="266.4">GND</text>
<text x="133.2" y="269.8">P37</text>
<text x="43.7" y="275.2">VCC</text>
<text x="52" y="271.6">P32</text>
<text x="124.9" y="273.5">VCC</text>
<text x="52" y="278.6">P33</text>
<text x="124.9" y="280.5">RXD</text>
<text x="133.2" y="276.9">P36</text>
<text x="44.2" y="282.3">SCL</text>
<text x="52" y="285.7">P34</text>
<text x="125.2" y="287.6">TXD</text>
<text x="133.2" y="283.9">P35</text>
<text x="43.9" y="289.3">SDA</text>
</g>
<g font-size="3.2" fill="#00f">
<text x="36.8" y="27.4" transform="rotate(-90 36.8 27.4)">0</text>
<text x="38.2" y="31.9" transform="rotate(-90 38.2 31.9)">0</text>
<text x="43.2" y="33.8">GND</text>
<text x="53" y="32.4">5</text>
<text x="53" y="35.9">4</text>
<text x="121.5" y="30.6">1</text>
<text x="126" y="32">TEMP</text>
<text x="145.1" y="32">CE</text>
<text x="151.8" y="30.6">8</text>
<text x="208" y="30.6">5</text>
<text x="238.2" y="30.6">6</text>
<text x="45.5" y="40.8">D+</text>
<text x="46.7" y="37.3">ID</text>
<text x="53" y="39.4">3</text>
<text x="121.5" y="37.7">2</text>
<text x="126" y="39.1">PROG</text>
<text x="137.4" y="39.1">CHRG#</text>
<text x="151.8" y="37.7">7</text>
<text x="208" y="37.7">4</text>
<text x="216.7" y="38.3" transform="rotate(-90 216.7 38.3)">3</text>
<text x="223.7" y="38.3" transform="rotate(-90 223.7 38.3)">2</text>
<text x="230.8" y="38.3" transform="rotate(-90 230.8 38.3)">1</text>
<text x="238.2" y="37.7">7</text>
<text x="41.7" y="47.9">VBUS</text>
<text x="46.6" y="44.4">D-</text>
<text x="53" y="43">2</text>
<text x="53" y="46.5">1</text>
<text x="121.5" y="44.7">3</text>
<text x="126" y="46.1">GND</text>
<text x="136" y="46.1">STDBY#</text>
<text x="151.8" y="44.7">6</text>
<text x="38.2" y="49.7" transform="rotate(-90 38.2 49.7)">0</text>
<text x="121.5" y="51.8">4</text>
<text x="126" y="53.2">VCC</text>
<text x="143" y="53.2">BAT</text>
<text x="151.8" y="51.8">5</text>
<text x="36.8" y="54.2" transform="rotate(-90 36.8 54.2)">0</text>
<text x="126.6" y="76.5">1</text>
<text x="126.6" y="80">2</text>
<text x="126.6" y="83.5">3</text>
<text x="130.1" y="78.2">OD</text>
<text x="130.1" y="81.8">CS</text>
<text x="150.2" y="83.5">4</text>
<text x="230.7" y="80">4</text>
<text x="230.7" y="83.5">5</text>
<text x="234.2" y="81.8">EN</text>
<text x="248.8" y="81.8">FB</text>
<text x="254.2" y="80">3</text>
<text x="130.1" y="85.3">OC</text>
<text x="144.3" y="85.3">TD</text>
<text x="230.7" y="87.1">6</text>
<text x="234.2" y="85.3">IN</text>
<text x="234.2" y="88.8">NC</text>
<text x="247.5" y="88.8">SW</text>
<text x="254.2" y="87.1">1</text>
<text x="206" y="145.3">1</text>
<text x="206" y="148.8">2</text>
<text x="209.5" y="147">(PCINT19/OC2B/INT1)PD3</text>
<text x="287.6" y="147">PD2(INT0/PCINT18)</text>
<text x="321.3" y="148.8">31</text>
<text x="321.3" y="145.3">32</text>
<text x="378.3" y="146.7">D12</text>
<text x="209.5" y="150.6">(PCINT20/XCK/T0)PD4</text>
<text x="288.4" y="154.1">PD0(RXD/PCINT16)</text>
<text x="288.7" y="150.6">PD1(TXD/PCINT17)</text>
<text x="321.3" y="155.9">29</text>
<text x="321.3" y="152.3">30</text>
<text x="379" y="153.7">5V</text>
<text x="279.1" y="161.1">PC5(ADC5/SCL/PCINT13)</text>
<text x="282.6" y="157.6">PC6(RESET#/PCINT14)</text>
<text x="321.3" y="159.4">28</text>
<text x="378.3" y="160.8">D13</text>
<text x="75.5" y="164.7">2</text>
<text x="79" y="166.4">TXD</text>
<text x="89.3" y="166.4">R232</text>
<text x="99" y="164.7">15</text>
<text x="206" y="166.4">7</text>
<text x="278.4" y="164.7">PC4(ADC4/SDA/PCINT12)</text>
<text x="321.3" y="166.4">26</text>
<text x="321.3" y="162.9">27</text>
<text x="378.3" y="167.8">D11</text>
<text x="75.5" y="168.2">3</text>
<text x="75.5" y="171.7">4</text>
<text x="79" y="170">RXD</text>
<text x="79" y="173.5">V3</text>
<text x="88.3" y="173.5">DTR#</text>
<text x="88.6" y="170">RTS#</text>
<text x="99" y="171.7">13</text>
<text x="99" y="168.2">14</text>
<text x="206" y="170">8</text>
<text x="206" y="173.5">9</text>
<text x="209.5" y="168.2">(PCINT6/XTAL1/TOSC1)PB6</text>
<text x="209.5" y="171.7">(PCINT7/XTAL2/TOSC2)PB7</text>
<text x="286.6" y="171.7">PC2(ADC2/PCINT10)</text>
<text x="286.6" y="168.2">PC3(ADC3/PCINT11)</text>
<text x="321.3" y="173.5">24</text>
<text x="321.3" y="170">25</text>
<text x="75.5" y="175.3">5</text>
<text x="75.5" y="178.8">6</text>
<text x="79" y="177">UD+ DCD#</text>
<text x="99" y="178.8">11</text>
<text x="99" y="175.3">12</text>
<text x="204" y="177">10</text>
<text x="209.5" y="175.3">(PCINT21/OC0B/T1)PD5</text>
<text x="209.5" y="178.8">(PCINT22/OC0A/AIN0)PD6</text>
<text x="288.7" y="178.8">PC0(ADC0/PCINT8)</text>
<text x="288.7" y="175.3">PC1(ADC1/PCINT9)</text>
<text x="321.3" y="177">23</text>
<text x="378.1" y="174.9">RST</text>
<text x="75.5" y="182.3">7</text>
<text x="75.5" y="185.8">8</text>
<text x="79" y="180.5">UD-</text>
<text x="79" y="184.1">XI</text>
<text x="88.1" y="184.1">DSR#</text>
<text x="94" y="180.5">RI</text>
<text x="99" y="185.8">9</text>
<text x="99" y="182.3">10</text>
<text x="130.2" y="180.9" transform="rotate(-90 130.2 180.9)">2</text>
<text x="133.8" y="180.9" transform="rotate(-90 133.8 180.9)">3</text>
<text x="204" y="180.5">11</text>
<text x="204" y="184.1">12</text>
<text x="209.5" y="182.3">(PCINT23/AIN1)PD7</text>
<text x="209.5" y="185.8">(PCINT0/CLKO/ICP1)PB0</text>
<text x="310.9" y="182.3">ADC7</text>
<text x="321.3" y="180.5">22</text>
<text x="79" y="187.6">XO</text>
<text x="88.6" y="187.6">CTS#</text>
<text x="204" y="187.6">13</text>
<text x="204" y="191.1">14</text>
<text x="209.5" y="189.4">(PCINT1/OC1A)PB1</text>
<text x="311.6" y="189.4">AREF</text>
<text x="321.3" y="191.1">19</text>
<text x="321.3" y="187.6">20</text>
<text x="52.7" y="196.4">1</text>
<text x="130.2" y="193.5" transform="rotate(-90 130.2 193.5)">1</text>
<text x="133.8" y="193.5" transform="rotate(-90 133.8 193.5)">4</text>
<text x="191.4" y="196.1">D11</text>
<text x="191.5" y="192.6">D10</text>
<text x="204" y="194.7">15</text>
<text x="209.5" y="192.9">(PCINT2/SS#/OC1B)PB2</text>
<text x="209.5" y="196.4">(PCINT3/OC2A/MOSI)PB3</text>
<text x="310.9" y="192.9">ADC6</text>
<text x="68.9" y="203.5">3</text>
<text x="191.5" y="199.7">D12</text>
<text x="204" y="198.2">16</text>
<text x="209.5" y="199.9">(PCINT4/MISO)PB4</text>
<text x="291" y="199.9">PB5(SCK/PCINT5)</text>
<text x="321.3" y="198.2">17</text>
</g>
<g font-size="3.2" fill="#060">
<text x="180" y="29.2">Charge</text>
<text x="181.8" y="52.1">Full</text>
</g>
<g font-size="3.2">
<text x="197.6" y="60.2">1</text>
<text x="150.2" y="76.5">6</text>
<text x="141.4" y="78.2">GND</text>
<text x="254.2" y="83.5">2</text>
<text x="169.4" y="84.9">1</text>
<text x="245.5" y="85.3">GND</text>
<text x="391.7" y="146.7">1</text>
<text x="206" y="152.3">3</text>
<text x="209.5" y="154.1">GND</text>
<text x="391.7" y="153.7">1</text>
<text x="75.5" y="161.1">1</text>
<text x="206" y="159.4">5</text>
<text x="209.5" y="161.1">GND</text>
<text x="391.7" y="160.8">1</text>
<text x="79" y="162.9">GND</text>
<text x="391.7" y="167.8">1</text>
<text x="391.7" y="174.9">1</text>
<text x="312.5" y="185.8">GND</text>
<text x="321.3" y="184.1">21</text>
<text x="391.7" y="182">1</text>
<text x="68.9" y="196.4">2</text>
<text x="52.7" y="203.5">4</text>
<text x="54.5" y="268">1</text>
<text x="135.6" y="266.2">1</text>
<text x="54.5" y="275">1</text>
<text x="135.6" y="273.3">1</text>
<text x="135.6" y="280.3">1</text>
<text x="54.5" y="282.1">1</text>
<text x="135.6" y="287.4">1</text>
<text x="54.5" y="289.1">1</text>
</g>
<g font-size="3.2" fill="#f00">
<text x="142.1" y="81.8">VCC</text>
<text x="150.2" y="80">5</text>
<text x="206" y="155.9">4</text>
<text x="99" y="161.1">16</text>
<text x="209.5" y="157.6">VCC</text>
<text x="90.9" y="162.9">VCC</text>
<text x="206" y="162.9">6</text>
<text x="209.5" y="164.7">VCC</text>
<text x="311" y="196.4">AVCC</text>
<text x="321.3" y="194.7">18</text>
</g>
<g font-size="2.5" fill="#00f">
<text x="378.5" y="181.8">GND</text>
<text x="334.7" y="199.4">D13</text>
<text x="274.7" y="225.9">D13</text>
</g>
<g font-size="1.8">
<text x="155.6" y="169.3">GND</text>
<text x="161.4" y="169.3">OUT</text>
<text x="156" y="180.5">OE#</text>
<text x="161.5" y="180.5">GND</text>
</g>
</svg>
